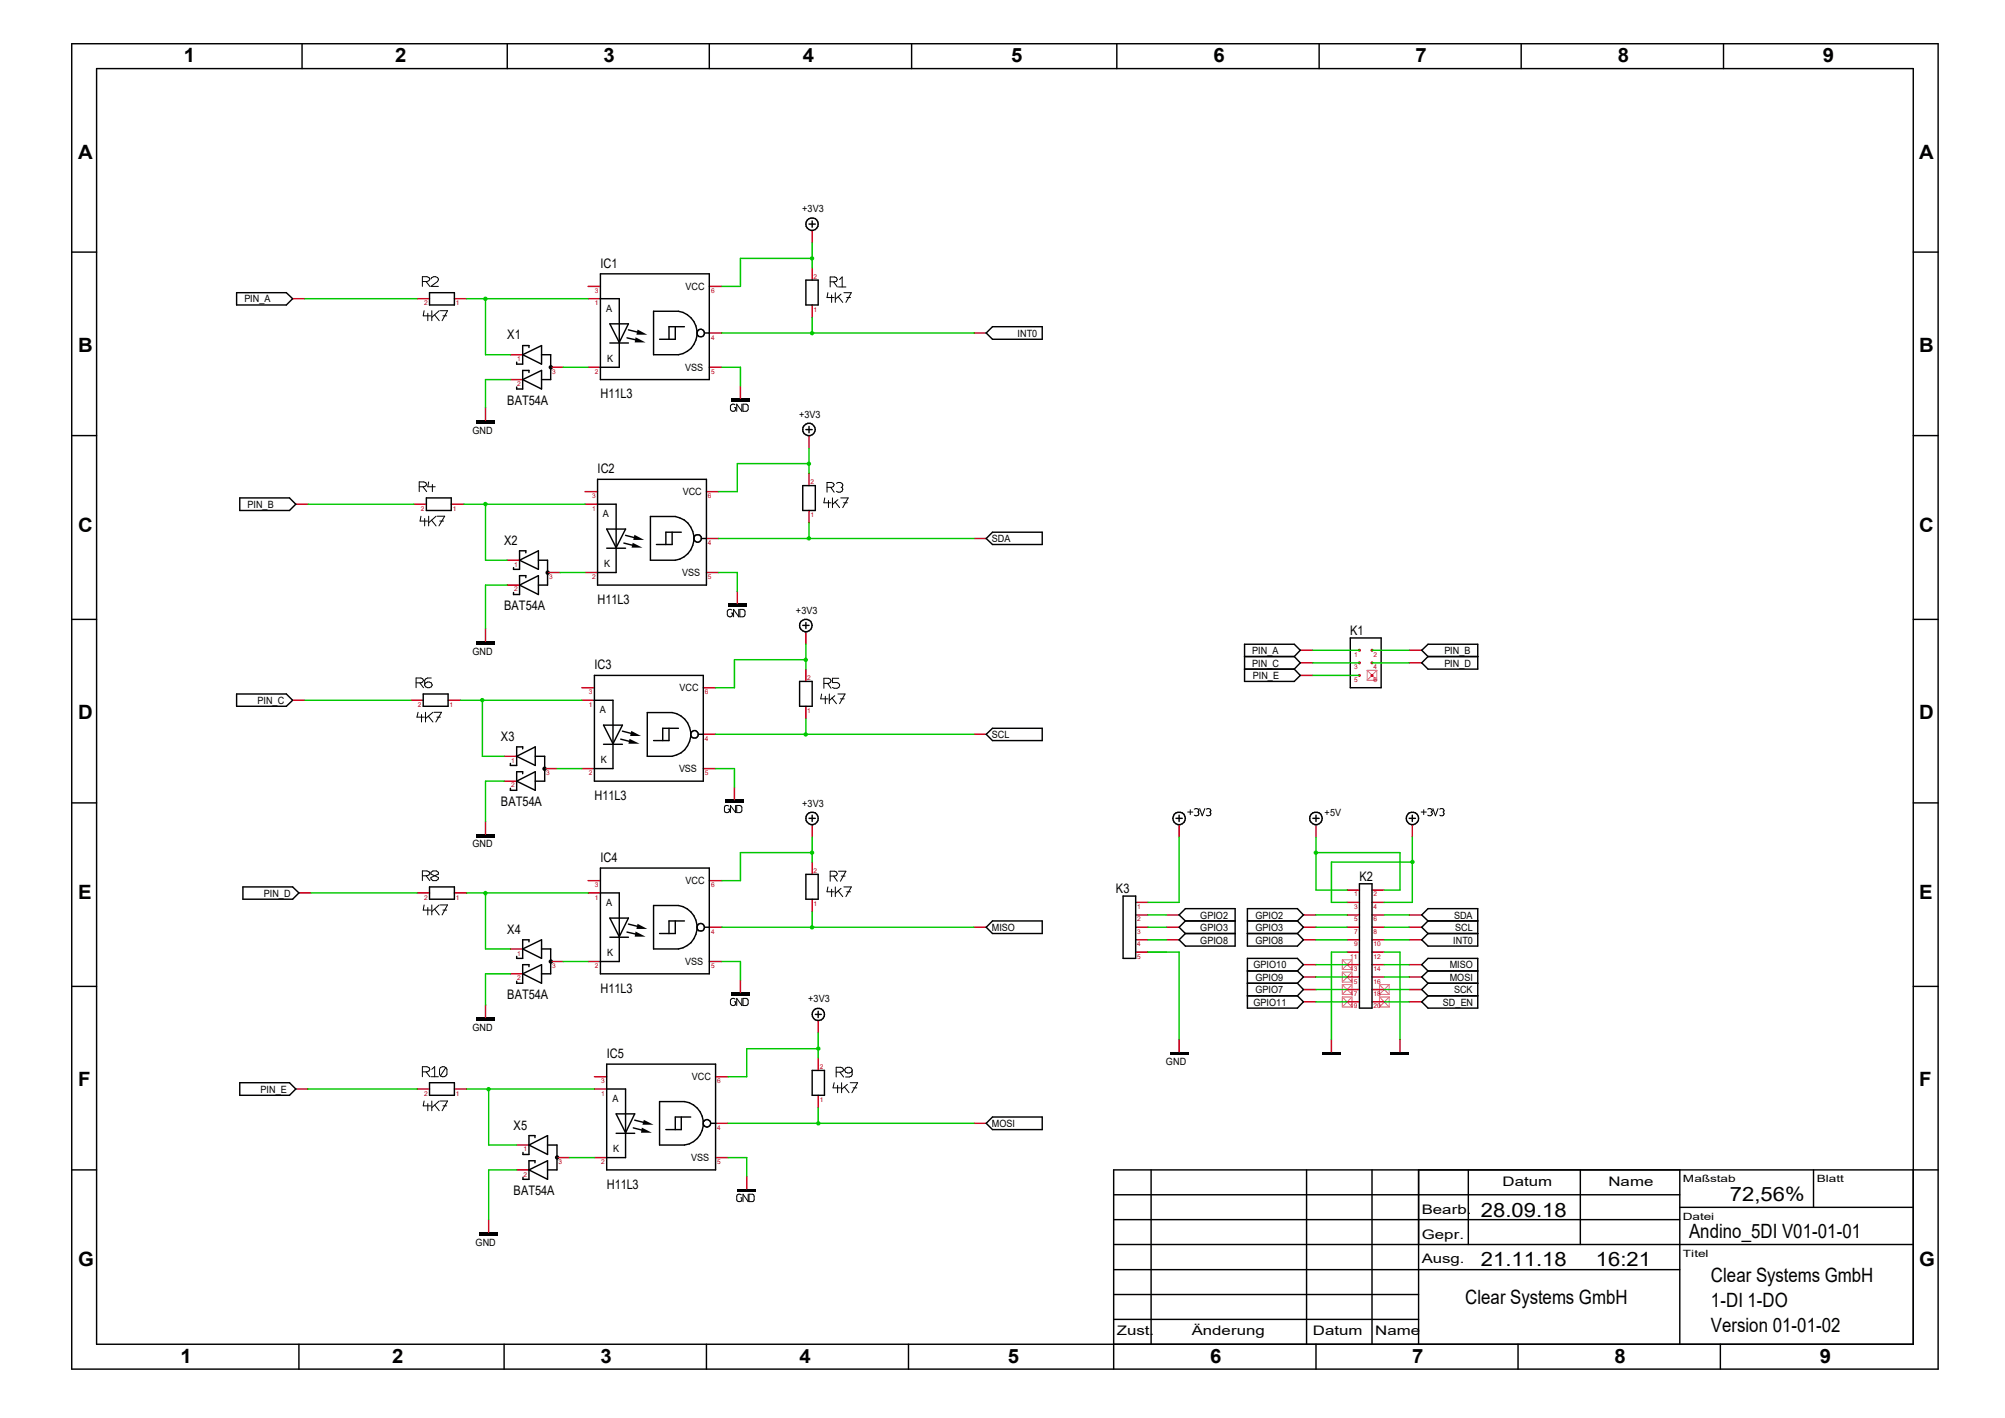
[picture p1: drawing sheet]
<svg xmlns="http://www.w3.org/2000/svg" width="297mm" height="210mm" viewBox="0 0 297 210" stroke-linecap="round" stroke-linejoin="round" font-family="sans-serif">
<g fill="none" stroke="#f0f" stroke-width=".15">
<path d="M202.5 99.3l1.5 1.5M202.5 99.3v1.5M202.5 99.3h1.5M204 99.3l-1.5 1.5M204 99.3v1.5M202.5 100.8h1.5M198.8 149.1h1.5M198.8 147.7h1.5M198.8 147.3h1.5M198.8 145.8h1.5M198.8 142.2l1.5 1.4M198.8 143.6h1.5"/>
<path d="M198.8 142.2v1.4M198.8 144v1.5M198.8 145.8v1.5M198.8 147.7v1.4M198.8 142.2h1.5M198.8 144l1.5 1.5M198.8 145.5h1.5M198.8 144h1.5M198.8 147.7l1.5 1.4M198.8 145.8l1.5 1.5M200.3 142.2l-1.5 1.4M200.3 142.2v1.4"/>
<path d="M200.3 144v1.5M200.3 145.8v1.5M200.3 147.7v1.4M200.3 144l-1.5 1.5M200.3 147.7l-1.5 1.4M200.3 145.8l-1.5 1.5M204.3 147.7l1.5 1.4M204.3 149.1h1.5M204.3 145.8v1.5M204.3 147.7v1.4M204.3 147.7h1.5M204.3 145.8l1.5 1.5"/>
<path d="M204.3 147.3h1.5M204.3 145.8h1.5M205.8 147.7l-1.5 1.4M205.8 145.8v1.5M205.8 147.7v1.4M205.8 145.8l-1.5 1.5"/>
</g>
<path d="M71 182.5h2.7v.5h-2.7z" fill-rule="evenodd" fill="#000001"/>
<path d="M72.4 180.6v1.9" fill="none" stroke="#c80000" stroke-width=".21"/>
<path d="M70.5 150.7h2.8v.5h-2.8z" fill-rule="evenodd" fill="#000001"/>
<path d="M71.9 148.8v1.9" fill="none" stroke="#c80000" stroke-width=".21"/>
<path d="M70.5 123.5h2.8v.5h-2.8z" fill-rule="evenodd" fill="#000001"/>
<path d="M71.9 121.7v1.8" fill="none" stroke="#c80000" stroke-width=".21"/>
<path d="M70.5 95h2.8v.4h-2.8z" fill-rule="evenodd" fill="#000001"/>
<path d="M71.9 93.1v1.9" fill="none" stroke="#c80000" stroke-width=".21"/>
<path d="M70.5 62.2h2.8v.5h-2.8z" fill-rule="evenodd" fill="#000001"/>
<g fill="none" stroke="#c80000" stroke-width=".21">
<path d="M71.9 60.4v1.8M144.3 137.3h1.8M168.2 139.2h1.9M168.2 137.3h1.9M168.2 135.5h1.9M168.2 133.6h1.9M172.8 139.2h1.9M172.8 137.3h1.9M172.8 135.5h1.9M174.7 122.1v1.9M168.2 141h1.9M174.7 153.9v1.9"/>
<path d="M61.8 161.3h1.8M67.3 161.3h1.8M144.3 166.4h1.8"/>
</g>
<g fill="none" stroke="#000001" stroke-width=".21">
<path d="M146.1 137.3l.9-.9h7.4v1.9h-7.4zM166.4 132.7h1.8v9.2h-1.8zM174.2 121.2h.9M174.7 120.7v1M175.6 136.4l-.9-.9 .9-.9h7.4v5.5h-7.4l-.9-.9 .9-.9M175.6 138.3h7.4M175.6 136.4l-.9 .9 .9 1M175.6 136.4h7.4M63.6 160.4h3.7v1.8h-3.7zM146.1 166.4l.9-1h7.4v1.9h-7.4z"/>
<circle cx="174.6" cy="121.2" r=".93"/>
</g>
<g fill="none" stroke="#000001" stroke-width=".15">
<path d="M176.3 119.9v.7M176.9 119.8a.41 .41 0 0 1 .7 .3l-.1 .2M177.7 119.8l.4 1 .4-1M178.7 119.8a.41 .41 0 0 1 .7 .3l-.1 .2M175.9 120.3h.8M177.4 120.3h.1M177.5 120.3l.1 .3a.44 .44 0 0 1-.7 .1M179.2 120.3h.1M179.3 120.3l.1 .3a.44 .44 0 0 1-.7 .1M62.6 158.7h.6l.3-.1 .2-.2-.2-.3-.3-.1h-.6v1.5M63.1 158.7l.6 .8M63.8 159.5h1.1"/>
<path d="M64 158.4l.4-.4v1.5M66 158.1a.58 .58 0 0 0-.9 .3v.7l.1 .2M66 158.1l.2 .3v.7a.61 .61 0 0 1-1 .2M66 158.1l-.8 1.2M62.8 163.1l-.1 .7h1.1M63.4 163.4v1.1M64 163.1v1.4M64.4 163.7l.7 .8M65.1 163.1l-1.1 .9M65.2 163.1h1.1l-.8 1.4M65.6 163.8h.6"/>
</g>
<path d="M173.3 156h2.8" fill="none" stroke="#000001" stroke-width=".42"/>
<g fill="#000001">
<path d="M95.1 167l1.5 .8h-1.6z"/>
<path d="M95.4 165.9l1.4 .7h-1.6z"/>
</g>
<path d="M88.1 159.5h1.8M106 159.5h1.9M88.1 171.4h1.8M88.1 161.3h1.8M106 171.4h1.9M106 166.4h1.9" fill="none" stroke="#c80000" stroke-width=".21"/>
<path d="M89.9 157.6h16.1v15.7h-16.1zM89.9 161.3h2.8v10.1h-2.8M91.3 167.9h2.7M91.3 165h2.7l-1.3 2.8zM93.8 167l1.8 .5M94 165.9l1.9 .5M97.7 163.2h3.7a3.2 3.2 0 0 1 2.8 3.2 3.2 3.2 0 0 1-2.8 3.2h-3.7zM100.9 165.4v1.9h-2.3M102.3 165.4h-2.3v1.9M104.2 166.2l.2-.3a.55 .55 0 0 1 .8 .2 .55 .55 0 0 1-.3 .8 .55 .55 0 0 1-.7-.4M105.4 166.4h.6" fill="none" stroke="#000001" stroke-width=".21"/>
<circle cx="82.5" cy="171.4" r=".33" fill="#000001"/>
<path d="M121.2 151.2v1.8M121.2 156.7v1.8M76.5 173.3h1.9M76.5 169.6h1.9M82.5 171.4h1.9M110.6 174.2v1.9M121.2 162.2v1.9" fill="none" stroke="#c80000" stroke-width=".21"/>
<g fill="none" stroke="#000001" stroke-width=".21">
<path d="M120.3 158.5h1.8v3.7h-1.8zM120.8 150.2h.9M121.2 149.8v.9M78.4 169.6l2.7-1.4v2.8zM78.4 173.3l2.7-1.4v2.8zM79.2 168.5v-.3h-.8v2.8h-.9v-.3M79.2 172.2v-.3h-.8v2.8h-.9v-.3M81.1 169.6h1.4v3.7h-1.4"/>
<circle cx="121.2" cy="150.2" r=".91"/>
</g>
<path d="M109.2 176.3h2.8" fill="none" stroke="#000001" stroke-width=".42"/>
<g fill="none" stroke="#000001" stroke-width=".15">
<path d="M123.9 158.8h.6l.3-.1 .2-.2-.2-.3-.3-.1h-.6v1.4M124.4 158.8l.6 .7M126.2 158.5a.57 .57 0 0 1-.5 .4 .57 .57 0 0 1-.6-.4 .58 .58 0 0 1 .6-.4 .58 .58 0 0 1 .5 .4v.7l-.1 .2-.3 .1h-.5M109.8 177a.42 .42 0 0 0-.7 .2v.5a.41 .41 0 0 0 .4 .3 .41 .41 0 0 0 .4-.3v-.3h-.2M110.8 176.9v1.1l-.7-1.1v1.1M111 176.9l.6 .1 .1 .2-.1 .7-.6 .1zM123.6 160.4l-.2 .7h1.1M124.1 160.7v1.1M124.7 160.4v1.4M125.1 161l.7 .8M125.5 160.6l-.8 .7M125.9 160.4h1.1l-.8 1.4"/>
<path d="M126.4 161.1h.5"/>
</g>
<g fill="#000001">
<path d="M94.1 138l1.5 .7h-1.6z"/>
<path d="M94.4 136.8l1.5 .8h-1.6z"/>
</g>
<path d="M87.1 130.4h1.8M87.1 132.2h1.8M105.1 130.4h1.8M105.1 137.3h1.8M87.1 142.4h1.8M105.1 142.4h1.8" fill="none" stroke="#c80000" stroke-width=".21"/>
<g fill="none" stroke="#000001" stroke-width=".21">
<path d="M88.9 128.6h16.2v15.6h-16.2zM88.9 132.2h2.8v10.2h-2.8M90.3 138.8h2.8M90.3 136h2.8l-1.4 2.7zM92.9 138l1.8 .5M93.1 136.9l1.9 .4M96.8 134.1h3.7a3.3 3.3 0 0 1 2.8 3.2 3.3 3.3 0 0 1-2.8 3.2h-3.7zM100 136.4v1.9h-2.3M101.4 136.4h-2.3v1.9M104.4 137.3h.7"/>
<circle cx="103.8" cy="137.3" r=".54"/>
</g>
<circle cx="81.6" cy="142.4" r=".33" fill="#000001"/>
<path d="M120.3 122.1v1.9M75.6 144.2h1.8M75.6 140.5h1.8M81.6 142.4h1.8" fill="none" stroke="#c80000" stroke-width=".21"/>
<g fill="none" stroke="#000001" stroke-width=".21">
<path d="M78.4 139.5v-.3h-1v2.7h-.9v-.3M119.8 121.2h1M120.3 120.7v1M77.4 140.5l2.8-1.3v2.7zM77.4 144.2l2.8-1.3v2.7zM78.4 143.2v-.3h-1v2.7h-.9v-.3M80.2 140.5h1.4v3.7h-1.4"/>
<circle cx="120.3" cy="121.2" r=".93"/>
</g>
<path d="M108.3 147h2.8v.5h-2.8z" fill-rule="evenodd" fill="#000001"/>
<path d="M61.8 132.2h1.8M67.3 132.2h1.8M120.3 127.7v1.8M120.3 133.2v1.8M109.7 145.2v1.8" fill="none" stroke="#c80000" stroke-width=".21"/>
<g fill="none" stroke="#000001" stroke-width=".15">
<path d="M62.6 129.7h.6l.3-.1 .2-.3-.2-.2-.3-.1h-.6v1.4M62.8 134l-.1 .8h1.1M63.1 129.7l.6 .7M63.4 134.4v1.1M63.8 129.2l.3-.2h.5l.3 .2v.3l-1.1 .5v.2l.3 .2h.5l.3-.2v-.2l-1.1-.5zM64 134v1.5M64.4 134.7l.7 .8M65.1 134l-1.1 1M65.2 134h1.1l-.8 1.5M65.6 134.8h.6M122.6 131.4l-.1 .7h1.1M123 129.8h.7l.2-.1 .1-.3-.1-.2-.2-.2h-.7v1.5"/>
<path d="M123.2 131.7v1.1M123.5 129.8l.5 .7M123.7 131.4v1.4M124.2 132l.6 .8M124.2 129h1.1l-.8 1.5M124.6 131.6l-.9 .7M124.6 129.8h.6M125 131.4h1.1l-.8 1.4M125.4 132.1h.6M108.9 148a.44 .44 0 0 0-.7 .1v.6a.41 .41 0 0 0 .4 .2 .41 .41 0 0 0 .4-.2v-.3h-.2M109.9 147.9v1l-.8-1v1M110.1 147.9h.4l.3 .2v.6l-.1 .1-.6 .1z"/>
</g>
<path d="M63.6 131.4h3.7v1.8h-3.7zM119.4 129.5h1.8v3.7h-1.8z" fill="none" stroke="#000001" stroke-width=".21"/>
<g fill="#000001">
<path d="M93.3 109.4l1.4 .8h-1.6z"/>
<path d="M93.5 108.2l1.5 .8h-1.7z"/>
</g>
<path d="M86.2 113.8h1.9M86.2 101.9h1.9M86.2 103.7h1.9M104.2 113.8h1.8M104.2 101.9h1.8M104.2 108.8h1.8" fill="none" stroke="#c80000" stroke-width=".21"/>
<g fill="none" stroke="#000001" stroke-width=".21">
<path d="M88.1 100h16.1v15.7h-16.1zM88.1 103.7h2.7v10.1h-2.7M89.4 110.2h2.8M89.4 107.4h2.8l-1.4 2.8zM91.9 109.5l1.9 .4M92.2 108.3l1.8 .5M95.9 105.5h3.7a3.3 3.3 0 0 1 2.7 3.3 3.3 3.3 0 0 1-2.7 3.2h-3.7zM99.1 107.9v1.8h-2.3M100.5 107.9h-2.3v1.8M103.5 108.8h.7"/>
<circle cx="102.9" cy="108.8" r=".56"/>
</g>
<circle cx="80.7" cy="113.9" r=".33" fill="#000001"/>
<path d="M119.4 93.6v1.8M74.7 115.7h1.8M74.7 112h1.8M80.7 113.8h1.8" fill="none" stroke="#c80000" stroke-width=".21"/>
<g fill="none" stroke="#000001" stroke-width=".21">
<path d="M118.9 92.6h.9M119.4 92.2v.9M76.5 112l2.8-1.4v2.8zM76.5 115.7l2.8-1.4v2.8zM77.4 110.9v-.3h-.9v2.8h-.9v-.3M77.4 114.6v-.3h-.9v2.8h-.9v-.3M79.3 112h1.4v3.7h-1.4"/>
<circle cx="119.4" cy="92.6" r=".93"/>
</g>
<path d="M107.4 118.4h2.8v.5h-2.8z" fill-rule="evenodd" fill="#000001"/>
<path d="M119.4 99.1v1.8M60.9 103.7h1.8M66.4 103.7h1.8M108.8 116.6v1.8M119.4 104.6v1.9" fill="none" stroke="#c80000" stroke-width=".21"/>
<g fill="none" stroke="#000001" stroke-width=".15">
<path d="M61.6 101.1h.8l.2-.1 .1-.2-.3-.4h-.8v1.5M61.9 105.5l-.1 .7h1.1M62.2 101.1l.5 .8M62.4 105.8v1.1M63 105.5v1.4M63.5 106.1l.6 .8M63.9 100.4h-.6l-.2 .1-.2 .3v.7a.58 .58 0 0 0 .6 .4 .58 .58 0 0 0 .5-.5 .58 .58 0 0 0-.5-.4 .58 .58 0 0 0-.6 .4M64.1 105.5l-1.1 .9M64.3 105.5h1.1l-.8 1.4M64.7 106.2h.5M107.9 119.4a.39 .39 0 0 0-.6 .1v.6a.4 .4 0 0 0 .4 .3 .4 .4 0 0 0 .4-.3v-.3h-.2M109 119.3v1.1l-.8-1.1v1.1"/>
<path d="M109.1 119.3h.5l.3 .2v.6l-.1 .2-.7 .1zM121.7 102.8l-.1 .7h1.1M122 101.2h.7l.3-.1 .1-.3-.1-.2-.3-.1h-.7v1.4M122.3 103.1v1.1M122.6 101.2l.5 .7M122.9 102.8v1.4M123.2 103.4l.7 .8M123.7 103l-.8 .8M124.1 102.8h1.1l-.8 1.4M124.2 100.5h-.9v.6h.7l.4 .3-.2 .4-.2 .1h-.4l-.3-.1M124.5 103.5h.6"/>
</g>
<path d="M62.7 102.8h3.7v1.8h-3.7zM118.4 100.9h1.9v3.7h-1.9z" fill="none" stroke="#000001" stroke-width=".21"/>
<g fill="#000001">
<path d="M93.7 80.4l1.5 .7h-1.6z"/>
<path d="M94 79.2l1.4 .8h-1.6z"/>
</g>
<path d="M86.7 72.8h1.8M86.7 74.7h1.8M104.6 72.8h1.9M104.6 79.8h1.9M86.7 84.8h1.8M104.6 84.8h1.9" fill="none" stroke="#c80000" stroke-width=".21"/>
<g fill="none" stroke="#000001" stroke-width=".21">
<path d="M88.5 71h16.1v15.7h-16.1zM88.5 74.7h2.8v10.1h-2.8M89.9 78.4h2.8l-1.4 2.7zM92.7 79.3l1.8 .5M96.4 76.5h3.6a3.3 3.3 0 0 1 2.8 3.2 3.3 3.3 0 0 1-2.8 3.3h-3.6zM99.6 78.8v1.8h-2.4M100.9 78.8h-2.3v1.8M104 79.8h.6M89.9 81.2h2.8M92.4 80.4l1.9 .5"/>
<circle cx="103.3" cy="79.7" r=".57"/>
</g>
<circle cx="81.1" cy="84.8" r=".33" fill="#000001"/>
<path d="M119.8 64.5v1.9M75.1 86.7h1.9M75.1 83h1.9M81.1 84.8h1.9" fill="none" stroke="#c80000" stroke-width=".21"/>
<g fill="none" stroke="#000001" stroke-width=".21">
<path d="M119.4 63.6h.9M119.8 63.2v.9M77 83l2.8-1.4v2.7zM77 86.7l2.8-1.4v2.8zM77.9 81.9v-.3h-.9v2.7h-.9v-.2M77.9 85.6v-.3h-.9v2.8h-.9v-.3M79.8 83h1.3v3.7h-1.3"/>
<circle cx="119.8" cy="63.6" r=".92"/>
</g>
<path d="M107.9 89.4h2.7v.5h-2.7z" fill-rule="evenodd" fill="#000001"/>
<path d="M61.3 74.7h1.9M66.8 74.7h1.9M119.8 70.1v1.8M119.8 75.6v1.8M109.2 87.6v1.8" fill="none" stroke="#c80000" stroke-width=".21"/>
<g fill="none" stroke="#000001" stroke-width=".15">
<path d="M62.1 72.1h.7l.3-.1 .1-.2-.1-.3-.3-.1h-.7v1.4M62.4 76.5l-.2 .7h1.1M62.7 72.1l.5 .7M62.9 76.8v1.1M63.5 76.5v1.4M63.5 71.4l-.1 .7h1.1M63.9 77l.7 .9M64.1 71.8v1M64.6 76.5l-1.1 .9M64.8 76.5h1.1l-.9 1.4M65.2 77.2h.5M122.2 73.7l-.2 .8h1.1"/>
<path d="M122.5 72.2h.7l.2-.1 .2-.3-.4-.3h-.7v1.4M122.7 74.1v1.1M123.1 72.2l.5 .7M123.3 73.7v1.5M123.7 74.3l.7 .9M123.9 71.6a.55 .55 0 0 1 .6-.1 .55 .55 0 0 1 .3 .4l-.1 .3M124.1 74l-.8 .7M124.5 73.7h1.1l-.8 1.5M124.6 72.2h.1M124.7 72.2l.1 .3a.57 .57 0 0 1-.9 .3M125 74.5h.5M108.4 90.3a.44 .44 0 0 0-.7 .2v.6a.42 .42 0 0 0 .7 .2l.1-.5h-.2"/>
<path d="M109.4 90.3v1.1l-.7-1.1v1.1M109.6 90.3h.5l.3 .2v.6l-.2 .2-.6 .1z"/>
</g>
<path d="M63.2 73.7h3.6v1.9h-3.6zM118.9 71.9h1.9v3.7h-1.9z" fill="none" stroke="#000001" stroke-width=".21"/>
<g fill="#000001">
<path d="M94.1 50l1.5 .7h-1.6z"/>
<path d="M94.4 48.8l1.5 .8h-1.6z"/>
</g>
<path d="M87.1 54.4h1.8M87.1 42.4h1.8M87.1 44.2h1.8M105.1 54.4h1.8M105.1 42.4h1.8M105.1 49.3h1.8" fill="none" stroke="#c80000" stroke-width=".21"/>
<g fill="none" stroke="#000001" stroke-width=".21">
<path d="M88.9 40.6h16.2v15.6h-16.2zM88.9 44.2h2.8v10.2h-2.8M90.3 50.8h2.8M90.3 48h2.8l-1.4 2.7zM92.9 50l1.8 .5M93.1 48.9l1.9 .4M96.8 46.1h3.7a3.3 3.3 0 0 1 2.8 3.2 3.3 3.3 0 0 1-2.8 3.2h-3.7zM100 48.4v1.8h-2.3M101.4 48.4h-2.3v1.8M104.4 49.3h.7"/>
<circle cx="103.8" cy="49.3" r=".54"/>
</g>
<circle cx="81.6" cy="54.4" r=".33" fill="#000001"/>
<path d="M120.3 34.1v1.9M75.6 56.2h1.8M75.6 52.5h1.8M81.6 54.4h1.8" fill="none" stroke="#c80000" stroke-width=".21"/>
<g fill="none" stroke="#000001" stroke-width=".21">
<path d="M119.8 33.2h1M120.3 32.7v1M77.4 52.5l2.8-1.3v2.7zM77.4 56.2l2.8-1.3v2.7zM78.4 51.5v-.3h-1v2.7h-.9v-.3M78.4 55.2v-.3h-1v2.7h-.9v-.3M80.2 52.5h1.4v3.7h-1.4"/>
<circle cx="120.3" cy="33.2" r=".93"/>
</g>
<path d="M108.3 59h2.8v.5h-2.8z" fill-rule="evenodd" fill="#000001"/>
<g fill="none" stroke="#c80000" stroke-width=".21">
<path d="M120.3 39.7v1.8M43.3 44.2h1.9M61.8 44.2h1.8M67.3 44.2h1.8M109.7 57.1v1.9M120.3 45.2v1.8M144.3 49.3h1.8M43.8 74.7h1.8M144.3 79.8h1.8M192.6 98.2h1.9M192.6 96.3h1.9M208.7 98.2h1.9"/>
<path d="M208.7 96.3h1.9M43.3 103.7h1.9M144.3 108.8h1.8M192.6 100h1.9M44.3 132.2h1.8M193.1 139.2h1.8M193.1 137.3h1.8M193.1 135.5h1.8M194.9 122.1v1.9M199.6 139.2h1.8M199.6 137.3h1.8M199.6 135.5h1.8"/>
<path d="M199.6 131.8h1.8M199.6 133.6h1.8M203.2 139.2h1.9M203.2 137.3h1.9M203.2 135.5h1.9M203.2 131.8h1.9M203.2 133.6h1.9M208.7 139.2h1.9M208.7 137.3h1.9M208.7 135.5h1.9M209.2 122.1v1.9M193.1 146.6h1.8"/>
<path d="M193.1 148.4h1.8M193.1 142.9h1.8M193.1 144.7h1.8M197.2 153.9v1.9M199.6 146.6h1.8M199.6 148.4h1.8M199.6 142.9h1.8M199.6 144.7h1.8M199.6 141h1.8M203.2 146.6h1.9M203.2 148.4h1.9M203.2 142.9h1.9"/>
<path d="M203.2 144.7h1.9M203.2 141h1.9M207.4 153.9v1.9M208.7 146.6h1.9M208.7 148.4h1.9M208.7 142.9h1.9M208.7 144.7h1.9M43.8 161.3h1.8"/>
</g>
<g fill="none" stroke="#000001" stroke-width=".15">
<path d="M62.6 41.7h.6l.3-.1 .2-.3-.2-.2-.3-.1h-.6v1.4M62.8 46l-.1 .8h1.1M63.1 41.7l.6 .7M63.4 46.4v1.1M63.8 41.3a.58 .58 0 0 1 .6-.3 .58 .58 0 0 1 .5 .4l-.1 .3-1 .7h1.1M64 46v1.5M64.4 46.7l.7 .8M65.1 46l-1.1 1M65.2 46h1.1l-.8 1.5M65.6 46.8h.6M108.9 59.9a.44 .44 0 0 0-.7 .2v.6a.41 .41 0 0 0 .4 .2 .41 .41 0 0 0 .4-.2v-.3h-.2M109.9 59.9v1l-.8-1v1"/>
<path d="M110.1 59.9h.4l.3 .2v.6l-.1 .1-.6 .1zM122.6 43.3l-.1 .8h1.1M123 41.7h.7h.2l.1-.3-.1-.3-.2-.1h-.7v1.5M123.2 43.7v1.1M123.5 41.7l.5 .8M123.7 43.3v1.5M124.2 43.9l.6 .9M124.2 42.5h1.1M124.4 41.4l.4-.4v1.5M124.6 43.6l-.9 .7M125 43.3h1.1l-.8 1.5M125.4 44.1h.6"/>
<path d="M210.9 119.9v.7M211.5 119.8a.41 .41 0 0 1 .7 .3l-.2 .2M212.3 119.8l.3 1 .4-1M213.3 119.8a.38 .38 0 0 1 .4 0 .38 .38 0 0 1 .2 .3l-.1 .2M210.5 120.3h.8M212 120.3h.1M212 120.3l.2 .2a.4 .4 0 0 1-.3 .3 .4 .4 0 0 1-.4-.1M213.7 120.3h.1M213.8 120.3l.1 .3a.39 .39 0 0 1-.6 .1"/>
</g>
<g fill="none" stroke="#000001" stroke-width=".21">
<path d="M35.1 43.3h7.3l.9 .9-.9 1h-7.3zM63.6 43.3h3.7v1.9h-3.7zM119.4 41.5h1.8v3.7h-1.8zM146.1 49.3l.9-.9h7.4v1.8h-7.4zM35.5 73.7h7.4l.9 1-.9 .9h-7.4zM146.1 79.8l.9-1h7.4v1.8h-7.4zM184.4 99.1h7.3M184.4 97.2h7.3M191.7 97.2l.9-.9-.9-.9h-7.3v5.5h7.3l.9-.9-.9-.9M191.7 97.2l.9 1-.9 .9M210.6 96.3l.9-.9h7.4v3.7h-7.4l-.9-.9 .9-1zM211.5 97.2h7.4"/>
<path d="M35.1 102.8h7.3l.9 .9-.9 .9h-7.3zM146.1 108.8l.9-.9h7.4v1.8h-7.4zM36 131.4h7.3l1 .8-1 1h-7.3zM184.8 138.3h7.4M184.8 136.4h7.4M192.2 136.4l.9-.9-.9-.9h-7.4v5.5h7.4l.9-.9-.9-.9M192.2 136.4l.9 .9-.9 1M194.5 121.2h.9M194.9 120.7v1M201.4 130.9h1.8v18.4h-1.8zM208.7 121.2h1M209.2 120.7v1"/>
<path d="M211.5 136.4l-.9-.9 .9-.9h7.4v5.5h-7.4l-.9-.9 .9-.9M211.5 138.3h7.4M211.5 136.4h7.4M211.5 136.4l-.9 .9 .9 1M184.8 145.6h7.4M184.8 147.5h7.4M184.8 143.8h7.4M192.2 145.6l.9 1-.9 .9M192.2 143.8l.9-.9-.9-1h-7.4v7.4h7.4l.9-.9-.9-.9M192.2 143.8l.9 .9-.9 .9M211.5 143.8l-.9-.9 .9-1h7.4v7.4h-7.4l-.9-.9 .9-.9M211.5 145.6h7.4"/>
<path d="M211.5 147.5h7.4M211.5 143.8h7.4M211.5 145.6l-.9 1 .9 .9M211.5 143.8l-.9 .9 .9 .9M35.5 160.4h7.4l.9 .9-.9 .9h-7.4z"/>
<circle cx="194.9" cy="121.2" r=".93"/>
<circle cx="209.2" cy="121.2" r=".92"/>
</g>
<path d="M195.9 156h2.7M206 156h2.7" fill="none" stroke="#000001" stroke-width=".42"/>
<g fill="#c80000">
<circle cx="201.4" cy="96.3" r=".22"/>
<circle cx="203.2" cy="100" r=".22"/>
<circle cx="201.4" cy="100" r=".22"/>
<circle cx="203.2" cy="98.2" r=".22"/>
<circle cx="201.4" cy="98.2" r=".22"/>
<circle cx="203.2" cy="96.3" r=".22"/>
</g>
<g fill="none" stroke="#000001" stroke-width=".21">
<path d="M10.6 6.5h276.5v196.3h-276.5zM14.3 10.2h269.1v188.9h-269.1zM44.7 6.5v3.7M75.1 6.5v3.7M105.1 6.5v3.7M135 6.5v3.7M165.4 6.5v3.7M195.4 6.5v3.7M225.3 6.5v3.7M255.3 6.5v3.7M10.6 37.3h3.7M283.4 37.3h3.7"/>
<path d="M10.6 64.5h3.7M283.4 64.5h3.7M10.6 91.7h3.7M200 94.5h4.6v7.4h-4.6zM283.4 91.7h3.7M10.6 118.9h3.7M283.4 118.9h3.7M10.6 146.1h3.7M283.4 146.1h3.7M10.6 173.3h3.7M165 177h83.8M170.5 173.3v25.8"/>
<path d="M193.5 173.3v25.8M203.2 173.3v25.8M210.1 173.3v25.8M217.5 173.3v11M234.1 173.3v11M248.8 173.3v25.8M248.8 178.8h34.6M268.6 173.3v5.5M287.1 173.3h-122.1v29.5M44.3 199.1v3.7M74.7 199.1v3.7M104.6 199.1v3.7"/>
<path d="M134.6 199.1v3.7M165 188h83.8M165 184.3h118.4M165 180.6h83.8M165 195.4h45.1M165 191.7h45.1M194.9 199.1v3.7M224.9 199.1v3.7M254.8 199.1v3.7"/>
</g>
<path d="M71.9 44.2v8.3h3.7" fill="none" stroke="#00c800" stroke-width=".21"/>
<circle cx="71.9" cy="44.3" r=".33" fill="#00c800"/>
<path d="M69.1 44.2h18M69.1 161.3h3.3M72.4 169.6h4.1M84.4 171.4h3.7" fill="none" stroke="#00c800" stroke-width=".21"/>
<circle cx="72.4" cy="161.3" r=".33" fill="#00c800"/>
<path d="M71.9 132.2h15.2M71.9 140.5h3.7M83.4 142.4h3.7M88.1 161.3h-15.7v8.3" fill="none" stroke="#00c800" stroke-width=".21"/>
<circle cx="71.9" cy="132.3" r=".33" fill="#00c800"/>
<path d="M71.5 112h3.2M82.5 113.8h3.7M69.1 132.2h2.8v8.3" fill="none" stroke="#00c800" stroke-width=".21"/>
<circle cx="71.4" cy="103.7" r=".33" fill="#00c800"/>
<path d="M71.9 83h3.2M83 84.8h3.7M68.2 103.7h18M71.5 103.7v8.3" fill="none" stroke="#00c800" stroke-width=".21"/>
<circle cx="71.9" cy="74.7" r=".33" fill="#00c800"/>
<g fill="none" stroke="#00c800" stroke-width=".21">
<path d="M45.2 44.2h16.6M83.4 54.4h3.7M45.6 74.7h15.7M68.7 74.7h18M71.9 74.7v8.3M194.5 98.2h6.9M194.5 96.3h6.9M203.2 98.2h5.5M203.2 96.3h5.5M45.2 103.7h15.7M194.5 100h6.9M46.1 132.2h15.7"/>
<path d="M45.6 161.3h16.2"/>
</g>
<circle cx="120.3" cy="49.3" r=".33" fill="#00c800"/>
<path d="M106.9 49.3h37.4M120.3 47v2.3M205.1 139.2h3.6" fill="none" stroke="#00c800" stroke-width=".21"/>
<circle cx="119.8" cy="79.7" r=".33" fill="#00c800"/>
<path d="M106.5 79.8h37.8M119.8 77.4v2.4M119.4 108.8h24.9M205.1 135.5h3.6" fill="none" stroke="#00c800" stroke-width=".21"/>
<circle cx="119.4" cy="108.8" r=".33" fill="#00c800"/>
<path d="M119.4 106.5v2.3h-13.4M205.1 137.3h3.6M205.1 148.4h3.6M205.1 146.6h3.6" fill="none" stroke="#00c800" stroke-width=".21"/>
<circle cx="120.3" cy="137.4" r=".33" fill="#00c800"/>
<path d="M106.9 137.3h37.4M120.3 135v2.3M205.1 142.9h3.6" fill="none" stroke="#00c800" stroke-width=".21"/>
<circle cx="121.2" cy="166.4" r=".33" fill="#00c800"/>
<g fill="none" stroke="#00c800" stroke-width=".21">
<path d="M170.1 139.2h2.7M170.1 137.3h2.7M170.1 135.5h2.7M194.9 139.2h4.7M194.9 137.3h4.7M194.9 135.5h4.7M207.4 126.3v5.5h-2.3M194.9 144.7h4.7M194.9 142.9h4.7M194.9 148.4h4.7M194.9 146.6h4.7M205.1 144.7h3.6"/>
<path d="M107.9 166.4h36.4M121.2 164.1v2.3"/>
</g>
<circle cx="194.9" cy="126.3" r=".33" fill="#00c800"/>
<path d="M174.7 124v9.6h-4.6M194.9 124v7.8h4.7M194.9 126.3h12.5M121.2 155.3h-10.6v4.2h-2.7" fill="none" stroke="#00c800" stroke-width=".21"/>
<circle cx="121.2" cy="155.3" r=".33" fill="#00c800"/>
<path d="M120.3 126.3h-10.6v4.1h-2.8M121.2 153v3.7" fill="none" stroke="#00c800" stroke-width=".21"/>
<circle cx="120.3" cy="126.3" r=".33" fill="#00c800"/>
<path d="M119.4 97.7h-10.6v4.2h-2.8M120.3 124v3.7" fill="none" stroke="#00c800" stroke-width=".21"/>
<circle cx="119.4" cy="97.7" r=".33" fill="#00c800"/>
<path d="M119.8 68.7h-10.6v4.1h-2.7M119.4 95.4v3.7" fill="none" stroke="#00c800" stroke-width=".21"/>
<circle cx="119.8" cy="68.7" r=".33" fill="#00c800"/>
<path d="M120.3 38.3h-10.6v4.1h-2.8M119.8 66.4v3.7" fill="none" stroke="#00c800" stroke-width=".21"/>
<circle cx="120.3" cy="38.3" r=".33" fill="#00c800"/>
<path d="M120.3 36v3.7M197.2 127.7v5.9h2.4" fill="none" stroke="#00c800" stroke-width=".21"/>
<circle cx="209.2" cy="127.7" r=".33" fill="#00c800"/>
<g fill="none" stroke="#00c800" stroke-width=".21">
<path d="M75.6 56.2h-3.7v4.2M106.9 54.4h2.8v2.7M75.1 86.7h-3.2v6.4M106.5 84.8h2.7v2.8M74.7 115.7h-2.8v6M106 113.8h2.8v2.8M197.2 127.7h12M209.2 124v9.6h-4.1M75.6 144.2h-3.7v4.6M106.9 142.4h2.8v2.8M170.1 141h4.6v12.9M199.6 141h-2.4v12.9"/>
<path d="M205.1 141h2.3v12.9M76.5 173.3h-4.1v7.3M107.9 171.4h2.7v2.8"/>
</g>
<g font-size="2.9" fill="#000001">
<text x="27.2" y="9.2">1</text>
<text x="58.5" y="9.2">2</text>
<text x="89.4" y="9.2">3</text>
<text x="118.9" y="9.2">4</text>
<text x="149.8" y="9.2">5</text>
<text x="179.7" y="9.2">6</text>
<text x="209.7" y="9.2">7</text>
<text x="239.6" y="9.2">8</text>
<text x="270" y="9.2">9</text>
<text x="11.6" y="23.5">A</text>
<text x="284.3" y="23.5">A</text>
<text x="11.6" y="52.1">B</text>
<text x="284.3" y="52.1">B</text>
<text x="11.6" y="78.8">C</text>
<text x="284.3" y="78.8">C</text>
<text x="11.6" y="106.5">D</text>
<text x="284.3" y="106.5">D</text>
<text x="11.6" y="133.2">E</text>
<text x="284.3" y="133.2">E</text>
<text x="11.6" y="160.8">F</text>
<text x="284.3" y="160.8">F</text>
<text x="256.2" y="177.9">72,56%</text>
<text x="219.4" y="180.2">28.09.18</text>
<text x="250.2" y="183.4">Andino_5DI V01-01-01</text>
<text x="11.6" y="187.6">G</text>
<text x="219.4" y="187.6">21.11.18</text>
<text x="236.4" y="187.6">16:21</text>
<text x="253.4" y="189.9">Clear Systems GmbH</text>
<text x="284.3" y="187.6">G</text>
<text x="217" y="193.1">Clear Systems GmbH</text>
<text x="253.4" y="193.5">1-DI 1-DO</text>
<text x="253.4" y="197.2">Version 01-01-02</text>
<text x="26.8" y="201.8">1</text>
<text x="58.1" y="201.8">2</text>
<text x="88.9" y="201.8">3</text>
<text x="118.4" y="201.8">4</text>
<text x="149.3" y="201.8">5</text>
<text x="179.3" y="201.8">6</text>
<text x="209.2" y="201.8">7</text>
<text x="239.2" y="201.8">8</text>
<text x="269.6" y="201.8">9</text>
</g>
<g font-size="1.9" fill="#000001">
<text x="88.9" y="39.7">IC1</text>
<text x="75.1" y="50.2">X1</text>
<text x="75.1" y="59.9">BAT54A</text>
<text x="88.9" y="59">H11L3</text>
<text x="88.5" y="70.1">IC2</text>
<text x="74.7" y="80.6">X2</text>
<text x="88.5" y="89.4">H11L3</text>
<text x="74.7" y="90.3">BAT54A</text>
<text x="200" y="94">K1</text>
<text x="88.1" y="99.1">IC3</text>
<text x="74.2" y="109.7">X3</text>
<text x="74.2" y="119.4">BAT54A</text>
<text x="88.1" y="118.4">H11L3</text>
<text x="88.9" y="127.7">IC4</text>
<text x="201.4" y="130.4">K2</text>
<text x="165.3" y="132.3">K3</text>
<text x="75.1" y="138.3">X4</text>
<text x="75.1" y="148">BAT54A</text>
<text x="88.9" y="147">H11L3</text>
<text x="89.9" y="156.7">IC5</text>
<text x="76.1" y="167.3">X5</text>
<text x="76.1" y="177">BAT54A</text>
<text x="89.9" y="176.1">H11L3</text>
<text x="210.6" y="179.7">Bearb.</text>
<text x="222.6" y="175.6">Datum</text>
<text x="238.3" y="175.6">Name</text>
<text x="210.6" y="183.4">Gepr.</text>
<text x="210.6" y="187.1">Ausg.</text>
<text x="165.4" y="197.7">Zust.</text>
<text x="176.5" y="197.7">Änderung</text>
<text x="194.5" y="197.7">Datum</text>
<text x="203.7" y="197.7">Name</text>
</g>
<g font-size="1.5" fill="#000001">
<text x="118.8" y="31.5">+3V3</text>
<text x="36.2" y="44.8">PIN_A</text>
<text x="89.8" y="46.2">A</text>
<text x="101.6" y="43">VCC</text>
<text x="90" y="53.6">K</text>
<text x="150.8" y="49.9">INT0</text>
<text x="101.5" y="54.9">VSS</text>
<text x="70" y="64.2">GND</text>
<text x="118.4" y="61.8">+3V3</text>
<text x="36.7" y="75.2">PIN_B</text>
<text x="89.3" y="76.6">A</text>
<text x="101.1" y="73.4">VCC</text>
<text x="89.5" y="84">K</text>
<text x="146.9" y="80.3">SDA</text>
<text x="101.1" y="85.3">VSS</text>
<text x="117.9" y="90.9">+3V3</text>
<text x="70" y="96.9">GND</text>
<text x="185.5" y="98.7">PIN_C</text>
<text x="185.5" y="96.9">PIN_A</text>
<text x="185.6" y="100.5">PIN_E</text>
<text x="214" y="98.7">PIN_D</text>
<text x="214" y="96.9">PIN_B</text>
<text x="38.1" y="104.2">PIN_C</text>
<text x="88.9" y="105.6">A</text>
<text x="100.7" y="102.4">VCC</text>
<text x="89" y="113">K</text>
<text x="146.9" y="109.3">SCL</text>
<text x="100.6" y="114.4">VSS</text>
<text x="118.8" y="119.5">+3V3</text>
<text x="70" y="125.5">GND</text>
<text x="196.2" y="120.8">+5V</text>
<text x="101.6" y="131">VCC</text>
<text x="39.1" y="132.8">PIN_D</text>
<text x="89.8" y="134.2">A</text>
<text x="146.9" y="137.9">MISO</text>
<text x="177.8" y="137.9">GPIO3</text>
<text x="177.8" y="136.1">GPIO2</text>
<text x="186" y="137.9">GPIO3</text>
<text x="186" y="136.1">GPIO2</text>
<text x="215.4" y="136.1">SDA</text>
<text x="215.6" y="137.9">SCL</text>
<text x="90" y="141.6">K</text>
<text x="101.5" y="143">VSS</text>
<text x="177.8" y="139.7">GPIO8</text>
<text x="185.7" y="143.4">GPIO10</text>
<text x="186" y="139.7">GPIO8</text>
<text x="214.8" y="143.4">MISO</text>
<text x="215.3" y="139.7">INT0</text>
<text x="119.7" y="148.5">+3V3</text>
<text x="185.7" y="148.9">GPIO11</text>
<text x="186" y="147.1">GPIO7</text>
<text x="186" y="145.2">GPIO9</text>
<text x="213.7" y="148.9">SD_EN</text>
<text x="214.8" y="145.2">MOSI</text>
<text x="215.4" y="147.1">SCK</text>
<text x="70" y="152.7">GND</text>
<text x="38.6" y="161.8">PIN_E</text>
<text x="102.5" y="160">VCC</text>
<text x="172.7" y="157.8">GND</text>
<text x="90.7" y="163.2">A</text>
<text x="146.9" y="166.9">MOSI</text>
<text x="90.8" y="170.6">K</text>
<text x="102.4" y="172">VSS</text>
<text x="249.3" y="175.1">Maßstab</text>
<text x="269.1" y="175.1">Blatt</text>
<text x="70.4" y="184.5">GND</text>
<text x="249.3" y="180.6">Datei</text>
<text x="249.3" y="186.2">Titel</text>
</g>
<g font-size="1" fill="#c80000">
<text x="120.5" y="41.3">2</text>
<text x="62.8" y="45.2">2</text>
<text x="67.5" y="45.2">1</text>
<text x="88.1" y="43.4">3</text>
<text x="88.1" y="45.2">1</text>
<text x="105.3" y="43.4">6</text>
<text x="120.5" y="46.1">1</text>
<text x="76.6" y="53.5">1</text>
<text x="105.3" y="50.3">4</text>
<text x="76.6" y="57.2">2</text>
<text x="81.8" y="55.3">3</text>
<text x="88.1" y="55.3">2</text>
<text x="105.3" y="55.3">5</text>
<text x="120.1" y="71.7">2</text>
<text x="62.4" y="75.6">2</text>
<text x="67.1" y="75.6">1</text>
<text x="87.7" y="73.8">3</text>
<text x="87.7" y="75.6">1</text>
<text x="104.9" y="73.8">6</text>
<text x="120.1" y="76.5">1</text>
<text x="76.2" y="83.9">1</text>
<text x="104.9" y="80.7">4</text>
<text x="76.2" y="87.6">2</text>
<text x="81.4" y="85.8">3</text>
<text x="87.7" y="85.8">2</text>
<text x="104.9" y="85.8">5</text>
<text x="119.6" y="100.7">2</text>
<text x="200.6" y="97.3">1</text>
<text x="200.6" y="101">5</text>
<text x="200.6" y="99.1">3</text>
<text x="203.5" y="101">6</text>
<text x="203.5" y="99.1">4</text>
<text x="203.5" y="97.3">2</text>
<text x="61.9" y="104.7">2</text>
<text x="66.6" y="104.7">1</text>
<text x="87.2" y="102.8">3</text>
<text x="87.2" y="104.7">1</text>
<text x="104.4" y="102.8">6</text>
<text x="119.6" y="105.6">1</text>
<text x="75.7" y="113">1</text>
<text x="104.4" y="109.7">4</text>
<text x="75.7" y="116.6">2</text>
<text x="80.9" y="114.8">3</text>
<text x="87.2" y="114.8">2</text>
<text x="104.4" y="114.8">5</text>
<text x="88.1" y="131.4">3</text>
<text x="105.3" y="131.4">6</text>
<text x="120.5" y="129.3">2</text>
<text x="62.8" y="133.2">2</text>
<text x="67.5" y="133.2">1</text>
<text x="88.1" y="133.2">1</text>
<text x="120.5" y="134.2">1</text>
<text x="168.4" y="136.4">2</text>
<text x="168.4" y="134.6">1</text>
<text x="200.6" y="132.8">1</text>
<text x="200.6" y="136.4">5</text>
<text x="200.6" y="134.6">3</text>
<text x="203.5" y="136.4">6</text>
<text x="203.5" y="134.6">4</text>
<text x="203.5" y="132.8">2</text>
<text x="76.6" y="141.5">1</text>
<text x="81.8" y="143.3">3</text>
<text x="88.1" y="143.3">2</text>
<text x="105.3" y="143.3">5</text>
<text x="105.3" y="138.3">4</text>
<text x="168.4" y="142">5</text>
<text x="168.4" y="140.1">4</text>
<text x="168.4" y="138.3">3</text>
<text x="200" y="143.8">13</text>
<text x="200" y="142">11</text>
<text x="200.6" y="140.1">9</text>
<text x="200.6" y="138.3">7</text>
<text x="203.5" y="143.8">14</text>
<text x="203.5" y="142">12</text>
<text x="203.5" y="140.1">10</text>
<text x="203.5" y="138.3">8</text>
<text x="76.6" y="145.2">2</text>
<text x="200" y="149.4">19</text>
<text x="200" y="147.5">17</text>
<text x="200" y="145.7">15</text>
<text x="203.5" y="149.4">20</text>
<text x="203.5" y="147.5">18</text>
<text x="203.5" y="145.7">16</text>
<text x="89.1" y="160.4">3</text>
<text x="106.2" y="160.4">6</text>
<text x="121.5" y="158.3">2</text>
<text x="62.8" y="162.3">2</text>
<text x="67.5" y="162.3">1</text>
<text x="89.1" y="162.3">1</text>
<text x="106.2" y="167.3">4</text>
<text x="121.5" y="163.2">1</text>
<text x="77.6" y="170.5">1</text>
<text x="82.7" y="172.4">3</text>
<text x="89.1" y="172.4">2</text>
<text x="106.2" y="172.4">5</text>
<text x="77.6" y="174.3">2</text>
</g>
</svg>
